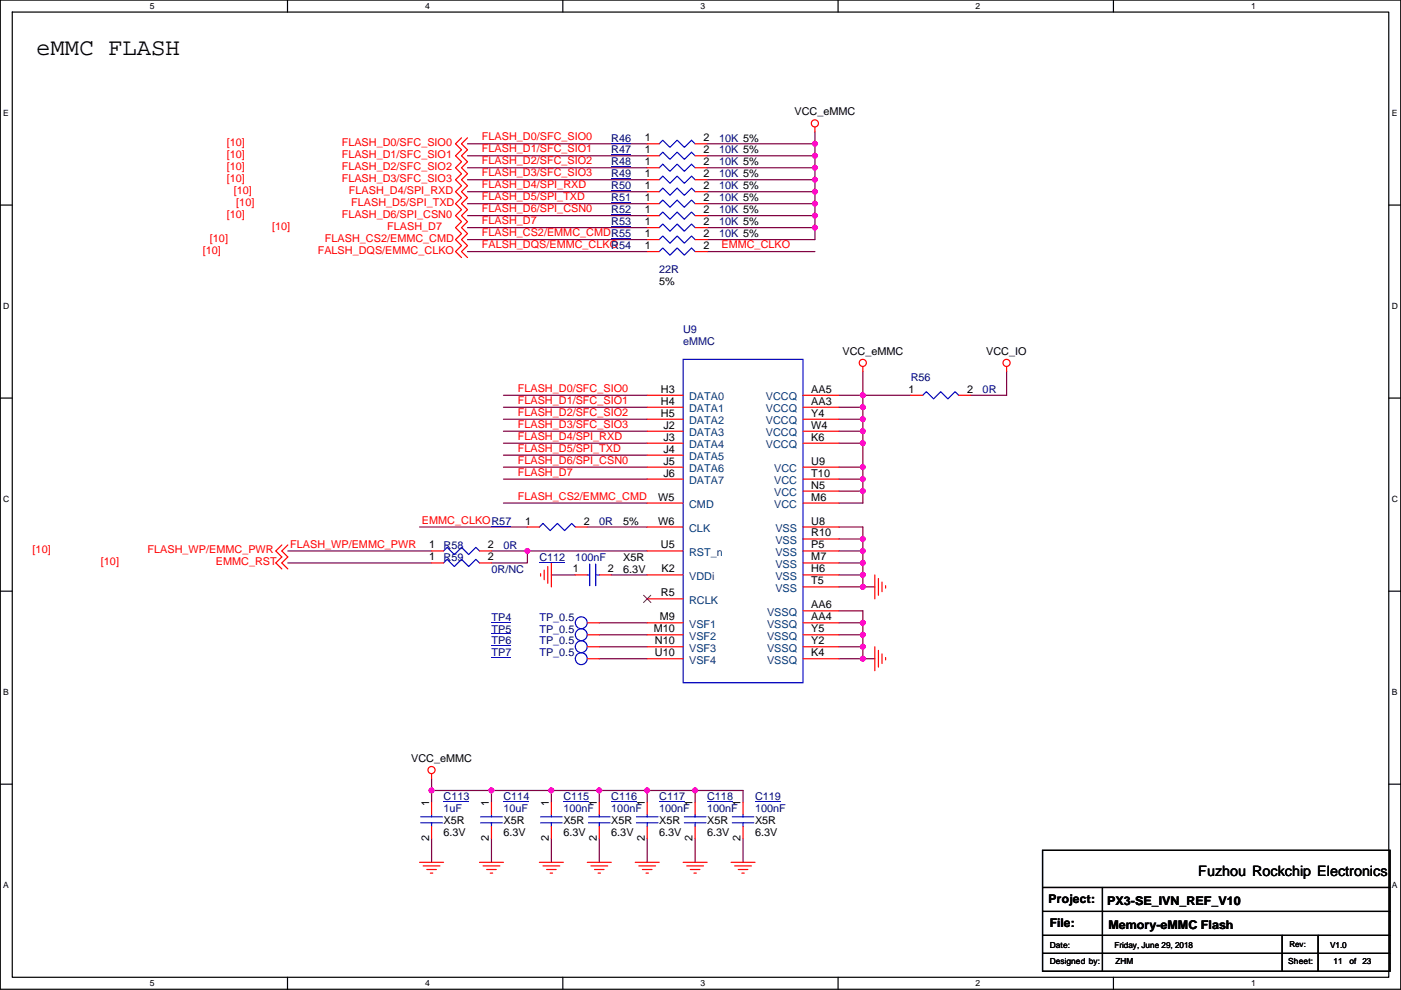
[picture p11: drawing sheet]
<svg xmlns="http://www.w3.org/2000/svg" width="297mm" height="210mm" viewBox="0 0 297 210" stroke-linecap="round" stroke-linejoin="round" font-family="sans-serif">
<path d="M.1 0h296.9v209.8h-296.9zM2.6 2.6h291.8v204.7h-291.8z" fill="none" stroke="#000" stroke-width=".25"/>
<g fill="#fff">
<path d="M31.8 .3h1v2h-1z"/>
<path d="M31.8 207.5h1v2.1h-1z"/>
</g>
<path d="M61 0v2.6M61 207.3v2.5" fill="none" stroke="#000" stroke-width=".25"/>
<g fill="#fff">
<path d="M90.1 .3h1v2h-1z"/>
<path d="M90.1 207.5h1v2.1h-1z"/>
</g>
<path d="M119.3 0v2.6M119.3 207.3v2.5" fill="none" stroke="#000" stroke-width=".25"/>
<g fill="#fff">
<path d="M148.5 .3h1v2h-1z"/>
<path d="M148.5 207.5h1v2.1h-1z"/>
</g>
<path d="M177.7 0v2.6M177.7 207.3v2.5" fill="none" stroke="#000" stroke-width=".25"/>
<g fill="#fff">
<path d="M206.9 .3h1v2h-1z"/>
<path d="M206.9 207.5h1v2.1h-1z"/>
</g>
<path d="M236.1 0v2.6M236.1 207.3v2.5" fill="none" stroke="#000" stroke-width=".25"/>
<g fill="#fff">
<path d="M265.2 .3h1v2h-1z"/>
<path d="M265.2 207.5h1v2.1h-1z"/>
<path d="M.7 23h1.2v2.1h-1.2z"/>
<path d="M295.1 23h1.2v2.1h-1.2z"/>
<path d="M.7 64h1.3v2h-1.3z"/>
<path d="M295.1 64h1.3v2h-1.3z"/>
</g>
<path d="M.1 43.5h2.5M294.4 43.5h2.6" fill="none" stroke="#000" stroke-width=".25"/>
<g fill="#fff">
<path d="M.7 104.9h1.3v2h-1.3z"/>
<path d="M295.1 104.9h1.3v2h-1.3z"/>
</g>
<path d="M.1 84.4h2.5M294.4 84.4h2.6" fill="none" stroke="#000" stroke-width=".25"/>
<g fill="#fff">
<path d="M.7 145.9h1.2v2h-1.2z"/>
<path d="M295.1 145.9h1.2v2h-1.2z"/>
</g>
<path d="M.1 125.4h2.5M294.4 125.4h2.6" fill="none" stroke="#000" stroke-width=".25"/>
<g fill="#fff">
<path d="M.7 186.8h1.2v2h-1.2z"/>
<path d="M295.1 186.8h1.2v2h-1.2z"/>
</g>
<path d="M.1 166.3h2.5M294.4 166.3h2.6M221 180.4h73.7v25.6h-73.7zM221 188.2h73.7M221 193.3h73.7M221 198.4h73.7M233.7 188.2v17.8M271.8 198.4v7.6M279.5 198.4v7.6M221 202.2h73.7" fill="none" stroke="#000" stroke-width=".25"/>
<g fill="none" stroke="#800040" stroke-width=".25">
<path d="M99.1 30.5h38.1M99.1 38.1h38.1M99.1 33h38.1M99.1 35.6h38.1M149.9 35.6h22.9M149.9 33h22.9M149.9 30.5h22.9M149.9 38.1h22.9M172.8 28v2.5M172.8 38.1v2.6M172.8 33v2.6M172.8 35.6v2.5"/>
<path d="M172.8 30.5v2.5M99.1 43.2h38.1M99.1 40.7h38.1M99.1 45.7h38.1M99.1 48.3h38.1M99.1 50.8h38.1M99.1 53.4h38.1M149.9 43.2h22.9M149.9 40.7h22.9M149.9 48.3h22.9M149.9 45.7h22.9M149.9 53.4h22.9"/>
<path d="M172.8 40.7v2.5M172.8 48.3v2.5h-22.9M172.8 43.2v2.5M172.8 45.7v2.6M182.9 78.8v5h10.2M213.4 78.8v5h-7.6M106.7 83.8h30.5M106.7 94h30.5M106.7 91.5h30.5M106.7 88.9h30.5M106.7 99.1h30.5M106.7 86.4h30.5"/>
<path d="M106.7 96.5h30.5M177.9 88.9h5M177.9 83.8h5v2.6M177.9 94h5M177.9 91.5h5M177.9 86.4h5M177.9 99.1h5M182.9 86.4v2.5M182.9 91.5v2.5M182.9 88.9v2.6M182.9 94v5.1M182.9 99.1v2.5"/>
<path d="M61 116.9h30.5M61 119.4h30.5M89 111.8h22.8M104.2 116.9h7.6M106.7 101.6h30.5M106.7 106.7h30.5M124.5 111.8h12.7M137.2 116.9h-25.4v2.5h-7.6M177.9 116.9h5M177.9 111.8h5v2.5M177.9 101.6h5M177.9 104.2h5"/>
<path d="M177.9 119.4h5M177.9 114.3h5M182.9 101.6v2.6M182.9 114.3v2.6M182.9 104.2v2.5h-5M182.9 116.9v2.5M182.9 119.4v2.5M116.9 121.9h5.1M127.1 132.1h10.1M127.1 134.6h10.1M127.1 137.2h10.1M127.1 139.7h10.1"/>
<path d="M129.6 121.9h7.6M177.9 129.6h5v2.5M177.9 132.1h5M177.9 134.6h5M177.9 124.5h5M177.9 121.9h5M177.9 137.2h5M177.9 139.7h5M182.9 132.1v2.5M182.9 121.9v2.6M182.9 137.2v2.5M182.9 134.6v2.6"/>
<path d="M182.9 124.5h2.6M182.9 139.7h2.6M91.5 167.7h12.7M91.5 165.1v2.6M91.5 167.7v2.5M91.5 177.8v5.1M104.2 167.7h12.7M104.2 167.7v2.5M104.2 177.8v5.1M116.9 167.7v2.5M116.9 167.7h10.2M116.9 177.8v5.1"/>
<path d="M127.1 167.7v2.5M127.1 177.8v5.1M127.1 167.7h10.1M137.2 177.8v5.1M137.2 167.7h10.2M137.2 167.7v2.5M147.4 167.7h10.1v2.5M147.4 167.7v2.5M147.4 177.8v5.1M157.5 177.8v5.1"/>
</g>
<g fill="#f0f" stroke="#f0f" stroke-width=".25">
<circle cx="182.9" cy="91.4" r=".5"/>
<circle cx="182.9" cy="88.9" r=".5"/>
<circle cx="182.9" cy="86.4" r=".5"/>
<circle cx="182.9" cy="116.8" r=".5"/>
<circle cx="182.9" cy="104.1" r=".5"/>
<circle cx="182.9" cy="119.4" r=".5"/>
<circle cx="182.9" cy="124.5" r=".5"/>
<circle cx="182.9" cy="114.3" r=".5"/>
<circle cx="182.9" cy="134.6" r=".5"/>
<circle cx="182.9" cy="132.1" r=".5"/>
<circle cx="182.9" cy="139.7" r=".5"/>
<circle cx="182.9" cy="101.6" r=".5"/>
<circle cx="182.9" cy="99.1" r=".5"/>
<circle cx="91.5" cy="167.6" r=".5"/>
<circle cx="147.4" cy="167.6" r=".5"/>
<circle cx="137.2" cy="167.6" r=".5"/>
<circle cx="172.8" cy="35.6" r=".5"/>
<circle cx="172.8" cy="33" r=".5"/>
<circle cx="172.8" cy="30.5" r=".5"/>
<circle cx="172.8" cy="43.2" r=".5"/>
<circle cx="172.8" cy="40.6" r=".5"/>
<circle cx="172.8" cy="38.1" r=".5"/>
<circle cx="172.8" cy="48.3" r=".5"/>
<circle cx="172.8" cy="45.7" r=".5"/>
<circle cx="182.9" cy="94" r=".5"/>
<circle cx="116.9" cy="167.6" r=".5"/>
<circle cx="104.2" cy="167.6" r=".5"/>
<circle cx="127" cy="167.6" r=".5"/>
<circle cx="182.9" cy="137.2" r=".5"/>
<circle cx="182.9" cy="121.9" r=".5"/>
<circle cx="182.9" cy="83.8" r=".5"/>
<circle cx="111.8" cy="116.8" r=".5"/>
</g>
<g fill="none" stroke="#f00" stroke-width=".25">
<path d="M97.9 29.2l-1.3 1.3 1.3 1.3-1.3 1.2 1.3 1.3-1.3 1.3 1.3 1.3-1.3 1.2 1.3 1.3-1.3 1.3 1.3 1.2-1.3 1.3 1.3 1.3-1.3 1.2 1.3 1.3-1.3 1.3 1.3 1.3-1.3 1.2 1.3 1.3-1.3 1.3 1.3 1.2M99.1 29.2l-1.2 1.3 1.2 1.3-1.2 1.2 1.2 1.3-1.2 1.3 1.2 1.3-1.2 1.2 1.2 1.3-1.2 1.3 1.2 1.2-1.2 1.3 1.2 1.3-1.2 1.2 1.2 1.3-1.2 1.3 1.2 1.3-1.2 1.2 1.2 1.3-1.2 1.3 1.2 1.2M137.2 38.1h2.6M137.2 33h2.6M137.2 30.5h2.6M137.2 35.6h2.6M147.4 38.1h2.5M147.4 33h2.5M147.4 30.5h2.5M147.4 35.6h2.5M172.8 26.9v1.1M137.2 53.4h2.6"/>
<path d="M137.2 40.7h2.6M137.2 43.2h2.6M137.2 45.7h2.6M137.2 48.3h2.6M137.2 50.8h2.6M147.4 53.4h2.5M147.4 40.7h2.5M147.4 43.2h2.5M147.4 45.7h2.5M147.4 48.3h2.5M147.4 50.8h2.5M182.9 77.7v1.1"/>
<path d="M213.4 77.7v1.1M137.2 91.5h7.6M137.2 83.8h7.6M137.2 86.4h7.6M137.2 88.9h7.6M137.2 94h7.6M137.2 96.5h7.6M137.2 99.1h7.6M170.2 99.1h7.7M170.2 88.9h7.7M170.2 86.4h7.7M170.2 83.8h7.7"/>
<path d="M170.2 94h7.7M170.2 91.5h7.7M193.1 83.8h2.5M203.3 83.8h2.5M59.8 115.6l-1.3 1.3 1.3 1.2-1.3 1.3 1.3 1.3M61 115.6l-1.2 1.3 1.2 1.2-1.2 1.3 1.2 1.3M91.5 116.9h2.5M91.5 119.4h2.5M101.7 116.9h2.5M101.7 119.4h2.5M111.8 111.8h2.6M116.9 119.4v5.1"/>
<path d="M122 111.8h2.5M137.2 101.6h7.6M137.2 116.9h7.6M137.2 106.7h7.6M137.2 111.8h7.6M170.2 106.7h7.7M170.2 119.4h7.7M170.2 104.2h7.7M170.2 114.3h7.7M170.2 101.6h7.7M170.2 111.8h7.7M170.2 116.9h7.7"/>
<path d="M114.6 121.7v.5M115.4 120.9v2.1M116.1 120.2v3.5M122 121.9h2.5M124.5 132.1h2.6M124.5 134.6h2.6M124.5 137.2h2.6M124.5 139.7h2.6M127.1 121.9h2.5M137.2 121.9h7.6M137.2 127h7.6M137.2 132.1h7.6"/>
<path d="M137.2 134.6h7.6M137.2 137.2h7.6M137.2 139.7h7.6M170.2 137.2h7.7M170.2 134.6h7.7M170.2 132.1h7.7M170.2 129.6h7.7M170.2 139.7h7.7M170.2 121.9h7.7M170.2 124.5h7.7M185.5 137.2v5.1M185.5 121.9v5.1"/>
<path d="M186.2 137.9v3.6M186.2 122.7v3.6M187 138.7v2M187 123.5v2M187.8 139.5v.5M187.8 124.2v.5M91.5 164.1v1M91.5 170.2v2.5M91.5 175.3v2.5M104.2 170.2v2.5M104.2 175.3v2.5M116.9 170.2v2.5"/>
<path d="M116.9 175.3v2.5M127.1 170.2v2.5M127.1 175.3v2.5M137.2 170.2v2.5M137.2 175.3v2.5M147.4 170.2v2.5M147.4 175.3v2.5M157.5 170.2v2.5M157.5 175.3v2.5M89 182.9h5M89.7 183.7h3.6M90.5 184.4h2"/>
<path d="M91.2 185.2h.6M101.7 182.9h5M102.4 183.7h3.6M103.2 184.4h2M103.9 185.2h.6M114.4 182.9h5M115.1 183.7h3.6M115.9 184.4h2M116.6 185.2h.6M124.5 182.9h5.1M125.3 183.7h3.5M126 184.4h2.1"/>
<path d="M126.8 185.2h.5M134.7 182.9h5.1M135.4 183.7h3.6M136.2 184.4h2M137 185.2h.5M144.8 182.9h5.1M145.6 183.7h3.6M146.4 184.4h2M147.1 185.2h.5M155 182.9h5.1M155.8 183.7h3.5M156.5 184.4h2.1"/>
<path d="M157.3 185.2h.5"/>
<circle cx="172.8" cy="26.2" r=".76"/>
<circle cx="182.9" cy="77" r=".76"/>
<circle cx="213.4" cy="77" r=".76"/>
<circle cx="91.5" cy="163.3" r=".76"/>
</g>
<g fill="none" stroke="#00f" stroke-width=".25">
<path d="M139.8 38.1l.7-.7 1.5 1.5 1.6-1.5 1.5 1.5 1.5-1.5 .8 .7M139.8 33l.7-.7 1.5 1.5 1.6-1.5 1.5 1.5 1.5-1.5 .8 .7M139.8 30.5l.7-.8 1.5 1.6 1.6-1.6 1.5 1.6 1.5-1.6 .8 .8M139.8 35.6l.7-.8 1.5 1.5 1.6-1.5 1.5 1.5 1.5-1.5 .8 .8M139.8 53.4l.7-.8 1.5 1.5 1.6-1.5 1.5 1.5 1.5-1.5 .8 .8M139.8 40.7l.7-.8 1.5 1.5 1.6-1.5 1.5 1.5 1.5-1.5 .8 .8M139.8 43.2l.7-.8 1.5 1.6 1.6-1.6 1.5 1.6 1.5-1.6 .8 .8M139.8 45.7l.7-.7 1.5 1.5 1.6-1.5 1.5 1.5 1.5-1.5 .8 .7M139.8 48.3l.7-.8 1.5 1.5 1.6-1.5 1.5 1.5 1.5-1.5 .8 .8M139.8 50.8l.7-.7 1.5 1.5 1.6-1.5 1.5 1.5 1.5-1.5 .8 .7M144.8 76.2h25.4v68.6h-25.4zM195.6 83.8l.8-.7 1.5 1.5 1.5-1.5 1.6 1.5 1.5-1.5 .8 .7"/>
<path d="M94 116.9l.8-.8 1.5 1.5 1.6-1.5 1.5 1.5 1.5-1.5 .8 .8M94 119.4l.8-.8 1.5 1.6 1.6-1.6 1.5 1.6 1.5-1.6 .8 .8M114.4 111.8l.7-.8 1.5 1.5 1.6-1.5 1.5 1.5 1.5-1.5 .8 .8M125 119.7v4.5M126.3 119.7v4.5M124.5 121.9h.5M126.3 121.9h.8M89.2 174.5h4.6M89.2 173.2h4.6M91.5 172.7v.5M91.5 174.5v.8M101.9 174.5h4.6"/>
<path d="M101.9 173.2h4.6M104.2 172.7v.5M104.2 174.5v.8M114.6 174.5h4.6M114.6 173.2h4.6M116.9 172.7v.5M116.9 174.5v.8M124.8 174.5h4.5M124.8 173.2h4.5M127.1 172.7v.5M127.1 174.5v.8M134.9 174.5h4.6"/>
<path d="M134.9 173.2h4.6M137.2 172.7v.5M137.2 174.5v.8M145.1 174.5h4.6M145.1 173.2h4.6M147.4 172.7v.5M147.4 174.5v.8M155.3 174.5h4.5M155.3 173.2h4.5M157.5 172.7v.5M157.5 174.5v.8"/>
<circle cx="123.2" cy="139.7" r="1.26"/>
<circle cx="123.2" cy="134.6" r="1.26"/>
<circle cx="123.2" cy="137.2" r="1.26"/>
<circle cx="123.2" cy="132.1" r="1.26"/>
</g>
<g fill="none" stroke="#000080" stroke-width=".21">
<path d="M129.6 38h4.2M129.6 32.9h4.2M129.6 30.3h4.2M129.6 35.4h4.2M129.6 40.5h4.2M129.6 43h4.2M129.6 45.6h4.2M129.6 48.1h4.2M129.6 50.7h4.2M104.2 111.6h4.2M114.4 119.2h5.4M104.2 131.9h4.2"/>
<path d="M104.2 134.5h4.2M104.2 137h4.2M104.2 139.6h4.2M94 170h5.5M106.7 170h5.5M119.4 170h5.5M129.6 170h5.5M139.8 170h5.4M149.9 170h5.5M160.1 170h5.4"/>
</g>
<path d="M136.5 126.3l1.5 1.5M138 126.3l-1.6 1.5" fill="none" stroke="#804000" stroke-width=".21"/>
<text font-size="5.1" x="7.7" y="11.7">eMMC FLASH</text>
<text font-size="3" x="254.1" y="185.9">Fuzhou Rockchip Electronics</text>
<g font-size="2.5">
<text x="222.3" y="191.6">Project:</text>
<text x="234.8" y="191.9">PX3-SE_IVN_REF_V10</text>
<text x="222.6" y="196.7">File:</text>
<text x="235" y="197">Memory-eMMC Flash</text>
</g>
<g font-size="2.3" fill="#f00">
<text x="102.2" y="29.8">FLASH_D0/SFC_SIO0</text>
<text x="48.1" y="33.6">[10]</text>
<text x="48.1" y="31">[10]</text>
<text x="72.5" y="33.6">FLASH_D1/SFC_SIO1</text>
<text x="72.5" y="31">FLASH_D0/SFC_SIO0</text>
<text x="102.2" y="32.3">FLASH_D1/SFC_SIO1</text>
<text x="102.2" y="34.9">FLASH_D2/SFC_SIO2</text>
<text x="48.1" y="36.1">[10]</text>
<text x="48.1" y="38.7">[10]</text>
<text x="49.6" y="41.2">[10]</text>
<text x="72.5" y="36.1">FLASH_D2/SFC_SIO2</text>
<text x="72.5" y="38.7">FLASH_D3/SFC_SIO3</text>
<text x="74" y="41.2">FLASH_D4/SPI_RXD</text>
<text x="102.2" y="39.9">FLASH_D4/SPI_RXD</text>
<text x="102.2" y="37.4">FLASH_D3/SFC_SIO3</text>
<text x="48.1" y="46.3">[10]</text>
<text x="50.1" y="43.7">[10]</text>
<text x="72.5" y="46.3">FLASH_D6/SPI_CSN0</text>
<text x="74.5" y="43.7">FLASH_D5/SPI_TXD</text>
<text x="102.2" y="42.5">FLASH_D5/SPI_TXD</text>
<text x="102.2" y="45">FLASH_D6/SPI_CSN0</text>
<text x="102.2" y="47.6">FLASH_D7</text>
<text x="43" y="53.9">[10]</text>
<text x="44.5" y="51.4">[10]</text>
<text x="57.7" y="48.8">[10]</text>
<text x="67.4" y="53.9">FALSH_DQS/EMMC_CLKO</text>
<text x="68.9" y="51.4">FLASH_CS2/EMMC_CMD</text>
<text x="82.1" y="48.8">FLASH_D7</text>
<text x="102.2" y="50.1">FLASH_CS2/EMMC_CMDR55</text>
<text x="102.2" y="52.6">FALSH_DQS/EMMC_CLKO</text>
<text x="153" y="52.6">EMMC_CLKO</text>
<text x="109.8" y="83.1">FLASH_D0/SFC_SIO0</text>
<text x="109.8" y="88.2">FLASH_D2/SFC_SIO2</text>
<text x="109.8" y="85.7">FLASH_D1/SFC_SIO1</text>
<text x="109.8" y="93.3">FLASH_D4/SPI_RXD</text>
<text x="109.8" y="90.7">FLASH_D3/SFC_SIO3</text>
<text x="109.8" y="95.8">FLASH_D5/SPI_TXD</text>
<text x="109.8" y="100.9">FLASH_D7</text>
<text x="109.8" y="98.4">FLASH_D6/SPI_CSN0</text>
<text x="109.8" y="106">FLASH_CS2/EMMC_CMD</text>
<text x="89.5" y="111.1">EMMC_CLKOR57</text>
<text x="6.9" y="117.4">[10]</text>
<text x="21.4" y="119.9">[10]</text>
<text x="31.3" y="117.4">FLASH_WP/EMMC_PWR</text>
<text x="45.8" y="119.9">EMMC_RST</text>
<text x="61.5" y="116.1">FLASH_WP/EMMC_PWR</text>
</g>
<g font-size="2.3">
<text x="136.7" y="30">1</text>
<text x="149.2" y="30">2</text>
<text x="168.5" y="24.4">VCC_eMMC</text>
<text x="136.7" y="32.5">1</text>
<text x="136.7" y="35.1">1</text>
<text x="149.2" y="32.5">2</text>
<text x="149.2" y="35.1">2</text>
<text x="136.7" y="37.6">1</text>
<text x="136.7" y="40.1">1</text>
<text x="149.2" y="37.6">2</text>
<text x="149.2" y="40.1">2</text>
<text x="136.7" y="42.7">1</text>
<text x="136.7" y="45.2">1</text>
<text x="136.7" y="47.8">1</text>
<text x="149.2" y="42.7">2</text>
<text x="149.2" y="45.2">2</text>
<text x="149.2" y="47.8">2</text>
<text x="136.7" y="52.8">1</text>
<text x="136.7" y="50.3">1</text>
<text x="149.2" y="52.8">2</text>
<text x="149.2" y="50.3">2</text>
<text x="139.8" y="60.5">5%</text>
<text x="178.6" y="75.2">VCC_eMMC</text>
<text x="209.1" y="75.2">VCC_IO</text>
<text x="140.1" y="83.3">H3</text>
<text x="172" y="83.3">AA5</text>
<text x="192.6" y="83.3">1</text>
<text x="205" y="83.3">2</text>
<text x="140.1" y="85.9">H4</text>
<text x="140.1" y="88.4">H5</text>
<text x="172" y="88.4">Y4</text>
<text x="172" y="85.9">AA3</text>
<text x="140.6" y="90.9">J2</text>
<text x="140.6" y="93.5">J3</text>
<text x="172" y="93.5">K6</text>
<text x="172" y="90.9">W4</text>
<text x="140.6" y="96">J4</text>
<text x="140.6" y="98.6">J5</text>
<text x="140.6" y="101.1">J6</text>
<text x="172" y="101.1">T10</text>
<text x="172" y="98.6">U9</text>
<text x="139.6" y="106.2">W5</text>
<text x="172" y="106.2">M6</text>
<text x="172" y="103.6">N5</text>
<text x="111.3" y="111.3">1</text>
<text x="123.8" y="111.3">2</text>
<text x="132.1" y="111.3">5%</text>
<text x="139.6" y="111.3">W6</text>
<text x="172" y="113.8">R10</text>
<text x="172" y="111.3">U8</text>
<text x="91" y="116.3">1</text>
<text x="91" y="118.9">1</text>
<text x="103.4" y="116.3">2</text>
<text x="103.4" y="118.9">2</text>
<text x="132.1" y="118.9">X5R</text>
<text x="140.1" y="116.3">U5</text>
<text x="172" y="118.9">M7</text>
<text x="172" y="116.3">P5</text>
<text x="121.5" y="121.4">1</text>
<text x="128.8" y="121.4">2</text>
<text x="132.1" y="121.5">6.3V</text>
<text x="140.3" y="121.4">K2</text>
<text x="172" y="121.4">H6</text>
<text x="172" y="124">T5</text>
<text x="139.9" y="131.6">M9</text>
<text x="140.1" y="126.5">R5</text>
<text x="172" y="131.6">AA4</text>
<text x="172" y="129">AA6</text>
<text x="138.6" y="134.1">M10</text>
<text x="138.9" y="136.7">N10</text>
<text x="172" y="136.7">Y2</text>
<text x="172" y="134.1">Y5</text>
<text x="138.9" y="139.2">U10</text>
<text x="172" y="139.2">K4</text>
<text x="87.2" y="161.6">VCC_eMMC</text>
<text x="91" y="171" transform="rotate(-90 91 171)">1</text>
<text x="103.7" y="171" transform="rotate(-90 103.7 171)">1</text>
<text x="116.4" y="171" transform="rotate(-90 116.4 171)">1</text>
<text x="126.5" y="171" transform="rotate(-90 126.5 171)">1</text>
<text x="136.7" y="171" transform="rotate(-90 136.7 171)">1</text>
<text x="146.9" y="171" transform="rotate(-90 146.9 171)">1</text>
<text x="157" y="171" transform="rotate(-90 157 171)">1</text>
<text x="91" y="178.4" transform="rotate(-90 91 178.4)">2</text>
<text x="94" y="174.8">X5R</text>
<text x="94" y="177.3">6.3V</text>
<text x="103.7" y="178.4" transform="rotate(-90 103.7 178.4)">2</text>
<text x="106.7" y="174.8">X5R</text>
<text x="106.7" y="177.3">6.3V</text>
<text x="116.4" y="178.4" transform="rotate(-90 116.4 178.4)">2</text>
<text x="119.4" y="174.8">X5R</text>
<text x="119.4" y="177.3">6.3V</text>
<text x="126.5" y="178.4" transform="rotate(-90 126.5 178.4)">2</text>
<text x="129.6" y="174.8">X5R</text>
<text x="129.6" y="177.3">6.3V</text>
<text x="136.7" y="178.4" transform="rotate(-90 136.7 178.4)">2</text>
<text x="139.8" y="174.8">X5R</text>
<text x="139.8" y="177.3">6.3V</text>
<text x="146.9" y="178.4" transform="rotate(-90 146.9 178.4)">2</text>
<text x="149.9" y="174.8">X5R</text>
<text x="149.9" y="177.3">6.3V</text>
<text x="157" y="178.4" transform="rotate(-90 157 178.4)">2</text>
<text x="160.1" y="174.8">X5R</text>
<text x="160.1" y="177.3">6.3V</text>
</g>
<g font-size="2.3" fill="#000080">
<text x="129.6" y="32.6">R47</text>
<text x="129.6" y="30">R46</text>
<text x="129.6" y="35.1">R48</text>
<text x="152.5" y="32.6">10K 5%</text>
<text x="152.5" y="30">10K 5%</text>
<text x="152.5" y="35.1">10K 5%</text>
<text x="129.6" y="37.6">R49</text>
<text x="129.6" y="40.2">R50</text>
<text x="152.5" y="37.6">10K 5%</text>
<text x="152.5" y="40.2">10K 5%</text>
<text x="129.6" y="42.7">R51</text>
<text x="129.6" y="45.3">R52</text>
<text x="129.6" y="47.8">R53</text>
<text x="152.5" y="42.7">10K 5%</text>
<text x="152.5" y="45.3">10K 5%</text>
<text x="152.5" y="47.8">10K 5%</text>
<text x="129.6" y="52.9">R54</text>
<text x="152.5" y="50.3">10K 5%</text>
<text x="139.8" y="58">22R</text>
<text x="144.8" y="70.7">U9</text>
<text x="144.8" y="73.2">eMMC</text>
<text x="193.1" y="80.8">R56</text>
<text x="208.3" y="83.4">0R</text>
<text x="127.1" y="111.3">0R</text>
<text x="94" y="116.4">R58</text>
<text x="94" y="118.9">R59</text>
<text x="106.7" y="116.4">0R</text>
<text x="114.4" y="118.9">C112</text>
<text x="122" y="118.9">100nF</text>
<text x="104.2" y="121.5">0R/NC</text>
<text x="104.2" y="131.6">TP4</text>
<text x="114.4" y="131.6">TP_0.5</text>
<text x="104.2" y="134.2">TP5</text>
<text x="104.2" y="136.7">TP6</text>
<text x="114.4" y="134.2">TP_0.5</text>
<text x="114.4" y="136.7">TP_0.5</text>
<text x="104.2" y="139.2">TP7</text>
<text x="114.4" y="139.2">TP_0.5</text>
<text x="94" y="169.7">C113</text>
<text x="94" y="172.3">1uF</text>
<text x="106.7" y="169.7">C114</text>
<text x="106.7" y="172.3">10uF</text>
<text x="119.4" y="169.7">C115</text>
<text x="119.4" y="172.3">100nF</text>
<text x="129.6" y="169.7">C116</text>
<text x="129.6" y="172.3">100nF</text>
<text x="139.8" y="169.7">C117</text>
<text x="139.8" y="172.3">100nF</text>
<text x="149.9" y="169.7">C118</text>
<text x="149.9" y="172.3">100nF</text>
<text x="160.1" y="169.7">C119</text>
<text x="160.1" y="172.3">100nF</text>
</g>
<g font-size="2.3" fill="#004080">
<text x="146.1" y="84.9">DATA0</text>
<text x="146.1" y="87.4">DATA1</text>
<text x="146.1" y="90">DATA2</text>
<text x="162.4" y="90">VCCQ</text>
<text x="162.4" y="87.4">VCCQ</text>
<text x="162.4" y="84.9">VCCQ</text>
<text x="146.1" y="92.5">DATA3</text>
<text x="146.1" y="95">DATA4</text>
<text x="162.4" y="95">VCCQ</text>
<text x="162.4" y="92.5">VCCQ</text>
<text x="146.1" y="97.6">DATA5</text>
<text x="146.1" y="100.1">DATA6</text>
<text x="164.1" y="100.1">VCC</text>
<text x="146.1" y="102.7">DATA7</text>
<text x="146.1" y="107.7">CMD</text>
<text x="164.1" y="107.7">VCC</text>
<text x="164.1" y="105.2">VCC</text>
<text x="164.1" y="102.7">VCC</text>
<text x="146.1" y="112.8">CLK</text>
<text x="164.4" y="112.8">VSS</text>
<text x="146.1" y="117.9">RST_n</text>
<text x="164.4" y="115.4">VSS</text>
<text x="164.4" y="117.9">VSS</text>
<text x="146.1" y="123">VDDi</text>
<text x="164.4" y="120.4">VSS</text>
<text x="164.4" y="123">VSS</text>
<text x="164.4" y="125.5">VSS</text>
<text x="146.1" y="128.1">RCLK</text>
<text x="162.6" y="130.6">VSSQ</text>
<text x="146.1" y="133.1">VSF1</text>
<text x="146.1" y="135.7">VSF2</text>
<text x="162.6" y="135.7">VSSQ</text>
<text x="162.6" y="133.1">VSSQ</text>
<text x="146.1" y="138.2">VSF3</text>
<text x="146.1" y="140.8">VSF4</text>
<text x="162.6" y="138.2">VSSQ</text>
<text x="162.6" y="140.8">VSSQ</text>
</g>
<g font-size="1.8">
<text x="31.8" y="1.9">5</text>
<text x="90.1" y="1.9">4</text>
<text x="148.5" y="1.9">3</text>
<text x="206.9" y="1.9">2</text>
<text x="265.2" y="1.9">1</text>
<text x=".7" y="24.7">E</text>
<text x="295.1" y="24.7">E</text>
<text x=".7" y="65.6">D</text>
<text x="295.1" y="65.6">D</text>
<text x=".7" y="106.5">C</text>
<text x="295.1" y="106.5">C</text>
<text x=".7" y="147.5">B</text>
<text x="295.1" y="147.5">B</text>
<text x=".7" y="188.4">A</text>
<text x="295.1" y="188.4">A</text>
<text x="222.6" y="201">Date:</text>
<text x="236.3" y="201">Friday, June 29, 2018</text>
<text x="282" y="201">V1.0</text>
<text x="31.8" y="209.2">5</text>
<text x="90.1" y="209.2">4</text>
<text x="148.5" y="209.2">3</text>
<text x="206.9" y="209.2">2</text>
<text x="222.6" y="204.6">Designed by:</text>
<text x="236.5" y="204.6">ZHM</text>
<text x="265.2" y="209.2">1</text>
<text x="273.1" y="204.6">Sheet:</text>
<text x="282.8" y="204.6">11</text>
<text x="286.1" y="204.6">of</text>
<text x="288.9" y="204.6">23</text>
</g>
<text font-size="1.7" x="273.4" y="201">Rev:</text>
</svg>
